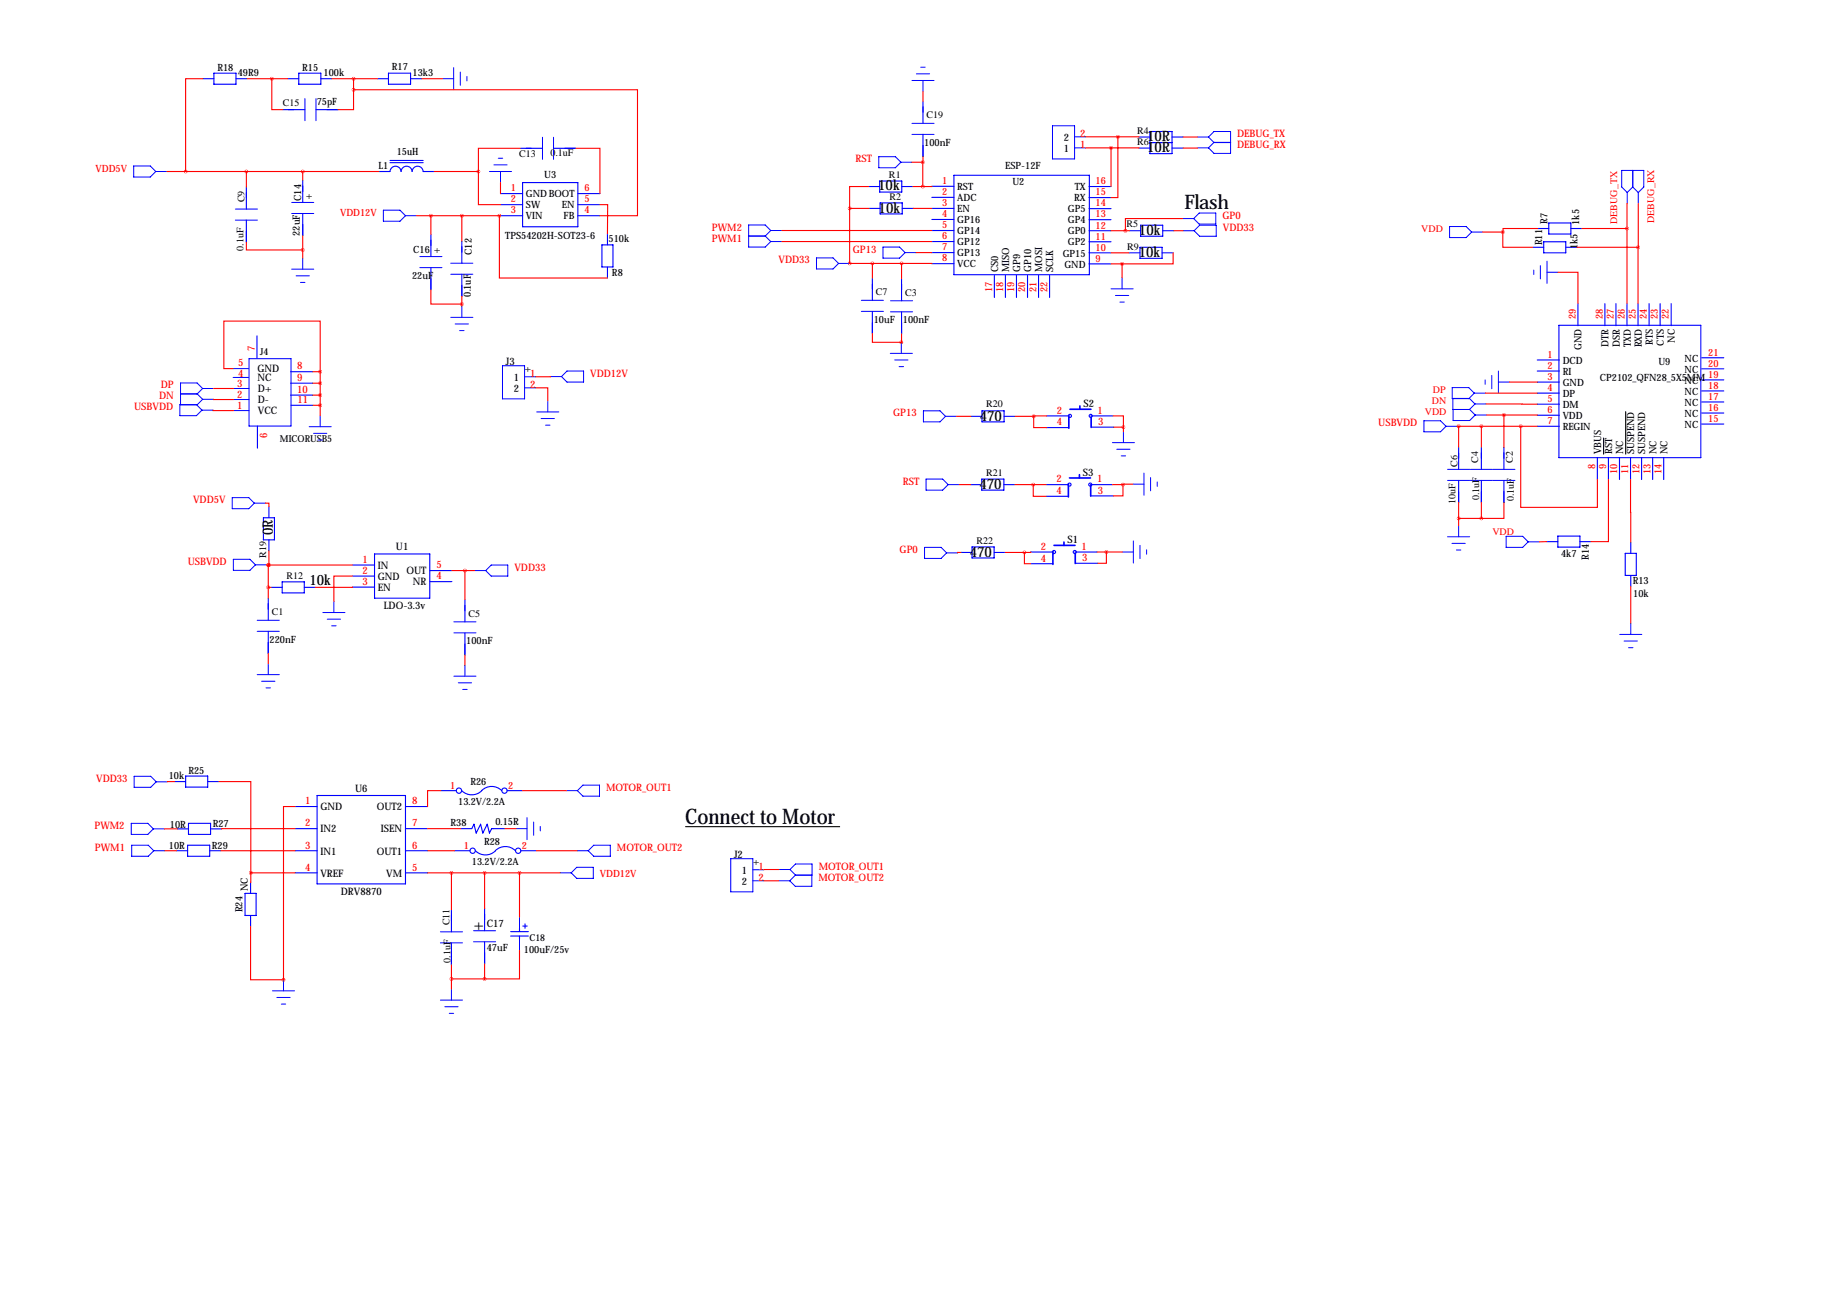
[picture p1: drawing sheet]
<svg xmlns="http://www.w3.org/2000/svg" width="419mm" height="297mm" viewBox="0 0 419 297" stroke-linecap="round" stroke-linejoin="round" font-family="sans-serif">
<path d="M373.7 94.7v9.7M368.7 100.7v3.7M157.5 190.1h35.6" fill="none" stroke="#000" stroke-width=".25"/>
<g fill="none" stroke="#00f" stroke-width=".25">
<path d="M46.6 18.1h2.6M49.2 16.8h5.1v2.6h-5.1zM54.3 18.1h2.5M66.1 18.1h2.6M68.7 16.8h5.1v2.6h-5.1zM73.8 18.1h2.5M86.8 18.1h2.5M89.3 16.8h5.1v2.6h-5.1zM94.4 18.1h2.5M65 25.2h5.1M72.6 25.2h5.1M87.1 39.4h2.6a1.27 1.27 0 0 1 1.2-1.2 1.27 1.27 0 0 1 1.3 1.2 1.27 1.27 0 0 1 1.3-1.2 1.27 1.27 0 0 1 1.2 1.2 1.27 1.27 0 0 1 1.3-1.2 1.27 1.27 0 0 1 1.3 1.2h2.5"/>
<path d="M89.7 37.4h7.6M89.7 36.9h7.6M119.6 34.1h5.1M127.3 34.1h5M212.2 23.3v5.1M212.2 30.9v5.1M261.8 31.5h2.6M261.8 34h2.6M264.4 30.2h5v5.1h-5zM264.4 32.8h5M269.4 31.5h2.6M269.4 34h2.6"/>
<path d="M56.6 43v5.1M56.6 50.6v5.1M69.6 41.5v5M69.6 49.1v5.1M99.1 53.9v5.1M106.2 55.4v5.1M115.1 44.5h5M115.1 47.1h5M115.1 49.6h5M120.1 42h12.7v10.1h-12.7zM132.8 44.5h5.1M132.8 47.1h5.1"/>
<path d="M132.8 49.6h5.1M138.4 56.3h2.5v5.1h-2.5zM139.6 53.8v2.5M199.7 42.9h2.5M199.8 47.9h2.5M202.2 41.6h5.1v2.6h-5.1zM202.3 46.6h5.1v2.6h-5.1zM207.3 42.9h2.6M207.4 47.9h2.6M214.2 42.8h5.1M214.2 45.4h5.1M214.2 47.9h5.1"/>
<path d="M214.2 50.5h5.1M214.2 53h5.1M214.2 55.5h5.1M214.2 58.1h5.1M219.3 40.3h31.1v22.9h-31.1zM250.3 45.4h5.1M250.3 42.9h5.1M250.3 48h5.1M250.3 50.5h5.1M250.3 53h5.1M250.3 55.6h5.1M250.3 58.1h5.1"/>
<path d="M259.5 58.1h2.6M259.7 53h2.5M262.1 56.9h5.1v2.5h-5.1zM262.2 51.8h5.1v2.5h-5.1zM267.2 58.1h2.5M267.3 53h2.5M352.3 56.9h2.6M353.5 52.5h2.6M354.9 55.6h5.1v2.5h-5.1zM356.1 51.3h5v2.5h-5zM360 56.9h2.5M361.1 52.5h2.6"/>
<path d="M59.1 77.2v5.1M99.1 61.5v5.1M106.2 63.1v5M139.6 61.4v2.5M200.6 64v5M200.6 71.6v5.1M207.3 64.1v5.1M207.3 71.7v5.1M214.2 60.6h5.1M228.6 63.3v5.1M231.1 63.3v5.1M233.7 63.3v5.1"/>
<path d="M236.2 63.3v5.1M238.8 63.3v5.1M241.3 63.3v5.1M250.3 60.7h5.1M358.4 74.8h32.6v30.4h-32.6zM362.8 69.8v5.1M369 69.8v5.1M371.5 69.8v5.1M374 69.8v5.1M376.6 69.8v5.1M379.1 69.8v5.1M381.7 69.8v5.1"/>
<path d="M384.2 69.8v5.1M59.2 98v5M66.8 85.5h5.1M66.8 88.1h5.1M66.8 90.8h5.1M66.9 93.2h5.1M223.2 95.7h2.6M225.8 94.4h5v2.6h-5zM230.8 95.7h2.6M240.6 95.6h5.1M240.6 98.3h5.1M250.8 95.6h5.1"/>
<path d="M251 98.2h5M353.4 82.8h5.1M353.4 85.3h5.1M353.4 87.8h5.1M353.4 90.4h5.1M353.4 92.9h5.1M353.4 95.5h5.1M353.4 98h5.1M391.2 82.3h5.1M391.2 84.8h5.1M391.2 87.3h5.1M391.2 89.9h5.1"/>
<path d="M391.2 92.4h5.1M391.2 95h5.1M391.2 97.5h5.1M60.6 119h2.5v5.1h-2.5zM61.8 116.5v2.5M223.2 111.4h2.5M225.7 110.1h5.1v2.6h-5.1zM230.8 111.4h2.5M240.5 111.4h5.1M240.5 114.1h5.1M250.7 111.4h5.1M250.9 114h5"/>
<path d="M335.3 102.8v5.1M335.3 110.5v5M340.6 102.8v5.1M340.6 110.5v5M345.7 102.8v5.1M345.7 110.5v5M367.2 105.2v5M369.8 105.2v5M372.3 105.2v5M374.9 105.2v5M377.4 105.2v5M379.9 105.2v5"/>
<path d="M382.5 105.2v5M61.7 137.5v5.1M61.8 124.1v2.6M62.3 135h2.6M64.9 133.8h5.1v2.5h-5.1zM70 135h2.5M81 129.9h5.1M81 132.4h5.1M81 135h5.1M86.1 127.4h12.7v10.1h-12.7zM98.8 131.2h5.1M98.8 133.7h5.1"/>
<path d="M106.9 137.9v5.1M220.9 127h2.6M223.5 125.7h5v2.6h-5zM228.5 127h2.6M237 126.9h5.1M237 129.6h5.1M247.1 126.9h5.1M247.3 129.5h5.1M355.6 124.5h2.5M358.1 123.3h5.1v2.5h-5.1zM363.2 124.5h2.6M373.6 127.2h2.6v5.1h-2.6z"/>
<path d="M374.9 124.7v2.5M374.9 132.3v2.5M61.7 145.1v5.1M106.9 145.5v5.1M40.1 179.7h2.6M42.7 178.4h5.1v2.6h-5.1zM47.8 179.7h2.5M40.6 195.6h2.5M40.8 190.6h2.5M43.1 194.3h5.1v2.6h-5.1zM43.3 189.3h5.1v2.5h-5.1zM48.2 195.6h2.5"/>
<path d="M48.4 190.6h2.6M67.8 185.4h5.1M67.8 190.5h5.1M67.8 195.6h5.1M72.9 182.9h20.3v20.3h-20.3zM93.2 185.4h5.1M93.2 190.5h5.1M93.2 195.6h5.1M101.3 181.8h3.6M104.5 195.6h3.6M105.9 190.5h2.6l.5-1 .5 2 1-2 .5 2 1-2 .5 2 .5-1h3.1M106.2 181.8a3.3 3.3 0 0 0 4.6 0"/>
<path d="M109.3 195.6a3.3 3.3 0 0 0 4.6 0M110.7 181.8a3.3 3.3 0 0 1 4.6 0M113.9 195.6a3.3 3.3 0 0 1 4.6 0M116.6 181.8h3.5M119.7 195.6h3.6M56.3 205.4h2.6v5.1h-2.6zM57.6 202.9v2.5M57.6 210.5v2.5M67.8 200.7h5.1M93.2 200.7h5.1M103.8 209.2v5M103.8 216.8v5.1"/>
<path d="M111.4 208.9v5.1M111.4 216.5v5.1M117.4 214.2h4.1M117.4 215.2h4.1M119.4 213.4v.8M119.4 215.2v.8M120.2 212.9h1M120.7 212.4v1"/>
<circle cx="246" cy="95.6" r=".36"/>
<circle cx="250.7" cy="95.6" r=".36"/>
<circle cx="245.9" cy="111.4" r=".36"/>
<circle cx="250.6" cy="111.4" r=".36"/>
<circle cx="242.3" cy="126.9" r=".36"/>
<circle cx="247.1" cy="126.9" r=".36"/>
<circle cx="105.5" cy="181.8" r=".61"/>
<circle cx="108.7" cy="195.6" r=".61"/>
<circle cx="116" cy="181.8" r=".61"/>
<circle cx="119.1" cy="195.6" r=".61"/>
</g>
<g fill="none" stroke="#00f" stroke-width=".23">
<path d="M101.8 18.1h2.5M104.3 15.6v5M105.8 16.6v3M107.3 17.6v1M209.7 18.5h5M210.7 17h3M211.7 15.5h1M212.2 18.5v2.5M30.7 38.2h3.8l1.3 1.2-1.3 1.3h-3.8zM35.8 39.4h2.6M70.1 22.7v5M72.6 22.7v5"/>
<path d="M112.5 39.4h5.1M113.5 37.9h3.1M114.6 36.4h1M115.1 39.4v2.6M124.7 31.6v5M127.3 31.6v5M202 36h3.8l1.3 1.3-1.3 1.3h-3.8zM207.1 37.3h2.6M209.7 28.4h5M209.7 30.9h5M242 28.9h5v7.6h-5zM247 34h2.6"/>
<path d="M247 31.5h2.6M275.3 34h2.5M275.3 31.5h2.5M277.8 31.5l1.3 1.3h3.8M277.8 31.5l1.3-1.3h3.8v5.1h-3.8l-1.3-1.3M282.9 32.7h-3.8l-1.3 1.3M375.4 39.2v3.8M54.1 48.1h5.1M54.1 50.6h5.1M67.1 46.5h5M67.1 49.1h5M69.6 59.3v2.6"/>
<path d="M88.1 48.3h3.8l1.3 1.3-1.3 1.3h-3.8zM93.2 49.6h2.6M96.5 59h5.1M172.1 54.3h3.8M175.9 54.3l1.3 1.2M177.2 55.5h2.5M177.2 53l-1.3-1.3h-3.8v5.1h3.8l1.3-1.3M177.2 53h2.5M177.2 53l-1.3 1.3M187.7 59.3h3.8l1.3 1.3-1.3 1.2h-3.8zM203 56.8h3.8l1.3 1.3-1.3 1.2h-3.8zM208.1 58.1h2.5"/>
<path d="M271.9 50.3h2.5M272 53h2.5M275.7 49h3.8v2.5h-3.8l-1.3-1.2zM275.8 51.8h3.8v2.5h-3.8l-1.3-1.3zM333.2 52.1h3.9l1.2 1.3-1.2 1.2h-3.9zM338.3 53.4h2.6M374.1 44.3v2.5M374.1 44.3l-1.3-1.3v-3.8h5.1v3.8l-1.3 1.3M375.4 43l-1.3 1.3M375.4 43l1.2 1.3M376.6 44.3v2.5M67.1 61.9h5"/>
<path d="M68.1 63.4h3M69.1 64.9h1M96.5 61.5h5.1M103.6 60.5h5.1M103.6 63.1h5.1M103.6 73h5.1M104.6 74.5h3.1M105.7 76h1M106.2 70.4v2.6M192.8 60.6h2.5M198 69h5.1M198 71.6h5.1"/>
<path d="M204.7 69.2h5.1M204.7 71.7h5.1M207.2 78.7v2.5M255.4 66.4h5.1M256.4 67.9h3.1M257.5 69.5h1M258 63.9v2.5M352.6 62.1v1M354.1 61.1v3M355.7 62.6h2.5M355.7 60.1v5M41.5 90.5h3.8l1.3 1.3"/>
<path d="M45.2 93l1.2 1.3M46.4 94.3h2.6M46.6 89.3h2.5M46.6 89.3l-1.3 1.3h-3.8M46.6 89.3l-1.3-1.3h-3.8v5.1M46.6 91.8h2.5M46.6 91.8l-1.3 1.3-3.9-.1v2.6h3.8l1.2-1.3M53.6 86.8h3.5M53.6 84.7h3.5M53.7 94.4h3.6M53.7 91.9h3.6M53.7 89.3h3.6"/>
<path d="M57.3 82.5h9.6v15.5h-9.6zM71.1 98.1h5M72.1 99.6h3M73.6 95.6v2.5M115.5 84.1h5.1v7.6h-5.1zM120.6 86.6h2.5M120.6 89.2h2.5M123.4 94.7h5.1M124.4 96.2h3.1M125.4 97.8h1M125.9 92.2v2.5M126.5 86.6h2.6"/>
<path d="M130.4 85.3h3.8v2.5h-3.8l-1.3-1.2zM204.7 81.2h5.1M205.7 82.8h3M206.7 84.3h1M212.3 94.4h3.8l1.3 1.3-1.3 1.3h-3.8zM217.4 95.7h2.5M258.3 99.2v2.6M327.4 96.7h3.8l1.2 1.3-1.2 1.3h-3.8zM332.4 98h2.6M333.9 89.1h3.8l1.2 1.3-1.2 1.3h-3.8zM334 94.1h3.9l1.2 1.3M338.9 90.4h2.6"/>
<path d="M339.1 92.9h2.5M339.1 92.9l-1.3 1.2M339.1 92.9l-1.3-1.3h-3.8l.1 5.1h3.8l1.2-1.3M339.1 95.4h2.6M341.4 87.3v1.1M343 86.3v3.1M344.5 87.8h2.5M344.5 85.3v5.1M53.4 114.4h3.8l1.3 1.3-1.3 1.3h-3.8zM58.5 115.7h2.5M73.1 101.2h1M212.9 110.1h3.8l1.3 1.3-1.3 1.3h-3.8z"/>
<path d="M218 111.4h2.5M255.7 101.8h5.1M256.7 103.3h3.1M257.8 104.8h1M260.5 111.3h2.5M263 108.8v5.1M264.5 109.8v3M266 110.8v1M332.8 107.9h5.1M332.8 110.5h5.1M338 107.9h5.1M338 110.5h5.1"/>
<path d="M343.2 107.9h5.1M343.2 110.5h5.1M53.6 128.6h3.9l1.2 1.3-1.2 1.2h-3.9zM58.7 129.9h2.6M76.8 138.3v2.5M109.1 131.2h2.6M112.9 129.9h3.8v2.5h-3.8l-1.2-1.2zM212.5 125.8h3.9l1.2 1.3-1.2 1.3h-3.9zM217.6 127.1h2.6M258 126.9h2.6M260.6 124.4v5M262.1 125.4v3"/>
<path d="M263.6 126.4v1M332.8 123.4h5.1M333.8 124.9h3.1M334.8 126.5h1M335.3 120.9v2.5M346.3 123.3h3.8l1.2 1.3-1.2 1.2h-3.8zM351.3 124.6h2.6M59.1 142.6h5.1M59.1 145.1h5.1M59.1 155.1h5.1M60.1 156.6h3.1M61.2 158.2h1"/>
<path d="M61.7 152.6v2.5M74.2 140.8h5.1M75.2 142.4h3.1M76.3 143.9h1M104.3 143h5.1M104.3 145.5h5.1M104.3 155.5h5.1M105.4 157h3M106.4 158.5h1M106.9 152.9v2.6M372.4 145.9h5M373.4 147.4h3"/>
<path d="M374.4 148.9h1M374.9 143.3v2.6M30.8 178.5h3.8l1.3 1.2-1.3 1.3h-3.8zM35.9 179.7h2.6M30.2 189.3h3.8l1.3 1.3-1.3 1.2h-3.8zM30.3 194.3h3.8l1.3 1.3-1.3 1.3h-3.8zM35.3 190.6h2.5M35.4 195.6h2.5M118.6 190.5h2.6M121.2 188v5.1M122.7 189v3M124.2 190v1"/>
<path d="M130.2 181.8h2.5M132.6 199.4h3.8v2.5h-3.8l-1.3-1.2zM132.7 195.6h2.5M134 180.5h3.8v2.5h-3.8l-1.3-1.2zM136.5 194.3h3.8v2.6h-3.8l-1.3-1.3zM168 197.4h5.1v7.6h-5.1zM173.1 200h2.5M179.1 199.9h2.5M181.6 199.9l1.3-1.3h3.8v2.6h-3.8zM101.2 214.2h5.1M101.2 216.8h5.1M108.9 214h5"/>
<path d="M108.9 216.5h5M119.4 210.9v2.5M119.4 216v2.5M128.8 200.7h2.5M173.1 202.5h2.5M179 202.5h2.6M182.8 201.2h3.8v2.6h-3.8l-1.2-1.3zM62.6 227.8h5.1M63.7 229.3h3M64.7 230.8h1M65.2 225.3v2.5M101.2 229.9h5.1"/>
<path d="M102.3 231.5h3M103.3 233h1M103.8 227.4v2.5"/>
</g>
<path d="M245.7 95.5v3M246 94.1h4.8M248.3 93.3v.8M250.9 95.9v2.4M245.6 111.3v3M245.9 109.9h4.8M248.2 109.1v.8M250.7 111.7v2.4M242.1 126.8v3M242.3 125.4h4.8M244.6 124.6v.8M247.2 127.2v2.4" fill="none" stroke="#00f" stroke-width=".38"/>
<g fill="none" stroke="#f00" stroke-width=".25">
<path d="M46.6 18.1h-3.9v21.3M56.8 18.1h9.3M62.5 18.1v7.1h2.5M76.3 18.1h10.5M81.3 18.1v2.5M96.9 18.1h4.9M38.4 39.4h48.7M56.6 39.4v3.6M69.6 39.4v2.1M81.3 20.6v4.6h-3.6M81.3 20.6h65.3v29h-8.7M99.8 39.4h10.2"/>
<path d="M110 39.4v7.7h5.1M119.6 34.1h-9.6v5.3M132.3 34.1h5.6v10.4M209.7 37.3h2.4M212.1 37.3v5.6M212.2 36l-.1 1.3M212.2 21v2.3M249.6 34h5.8M249.6 31.5h7.4M255.4 34h6.4M255.4 34v8.9M257 31.5v13.9h-1.6"/>
<path d="M257 31.5h4.8M272 31.5h3.3M275.3 34h-3.3M56.6 55.7v1.8h13M69.6 54.2v5.1M95.8 49.6h19.3M99.1 49.6v4.3M106.2 49.6v5.8M114.8 49.6v14.3h24.8M115.1 42v2.5M137.9 47.1h1.8l-.1 6.7M179.7 53h34.5"/>
<path d="M179.7 55.5h34.5M195.3 47.9h4.5M195.3 47.9v12.7M199.7 42.9h-4.4v5M209.9 42.9h2.2M210 47.9h4.2M210.6 58.1h3.6M214.2 42.8l-2.1 .1M255.4 53h4.3M255.4 58.1h4.1M269.7 58.1v2.6h-11.7M269.8 53h2.2"/>
<path d="M271.9 50.3h-13.2v2.7M340.9 53.4h4.6M345.5 53.4v3.5h6.8M353.5 52.5h-8v.9M362.5 56.9h14.1M363.7 52.5h10.3M374 52.5v17.3M374.1 46.8l-.1 5.7M376.6 56.9v12.9M376.6 46.8v10.1M99.1 66.6v3.3h7.1M106.2 68.1v2.3"/>
<path d="M195.3 60.6h.1M195.3 60.6h12M200.6 76.7v2h6.6M200.6 60.6v3.4M207.2 78.7h.1M207.3 60.6h6.9M207.3 76.8l-.1 1.9M207.3 60.6v3.5M255.4 60.7h2.6M258 60.7v3.2M358.2 62.6h4.6v7.2M49 94.3l4.7 .1"/>
<path d="M49.1 91.8l4.6 .1M49.1 89.3h4.6M53.6 84.7h-2.1v-10.9h22.1v11.7M71.9 90.8h1.7M71.9 88.1h1.7M71.9 85.5h1.7M72 93.2h1.6M73.6 85.5v10.1M123.1 89.2h2.8v3M126.5 86.6h-3.4M219.9 95.7h3.3M233.4 95.7h4.2"/>
<path d="M237.6 95.7v2.6h3M240.6 95.6l-3 .1M255.9 95.6h2.4v2.6M256 98.2h2.3M258.3 98.2v1M335 98h18.4M335.3 98v4.8M340.6 98v4.8M341.5 90.4h11.9M341.6 92.9h11.8M341.7 95.4h4M345.7 95.4l7.7 .1"/>
<path d="M345.7 95.4v7.4M347 87.8h6.4M349.6 98v18.6h17.6v-6.4M61 115.7h.8v.8M220.5 111.4h2.7M233.3 111.4h7.2M237.5 111.4v2.7h3M255.8 111.4h2.4M258.2 111.4v2.6h-2.3M260.5 111.3l-2.3 .1M335.3 115.5v5.4M335.3 119.2h5.3"/>
<path d="M340.6 115.5v3.7M345.7 115.5v3.7h-5.1M369.8 110.2v14.3h-4M374.9 110.2v14.5M61.3 129.9h.4M61.7 129.9h19.3M61.7 129.9v7.6M61.7 135h.6M61.8 126.7v3.2M81 132.4h-4.2v5.9M81 135h-8.5M103.9 131.2h5.2"/>
<path d="M106.9 131.2v6.7M220.9 127l-.7 .1M231.1 127h4.4M235.5 127v2.6h1.5M237 126.9l-1.5 .1M252.2 126.9h5.8M254.4 126.9v2.6h-2M355.6 124.5l-1.7 .1M374.9 134.8v8.5M61.7 150.2v2.4M106.9 150.6v2.3M40.1 179.7h-1.6"/>
<path d="M50.3 179.7h7.4v21M37.8 190.6h3M37.9 195.6h2.7M50.7 195.6h17.1M67.8 185.4h-2.6v39.9M67.8 190.5l-16.8 .1M98.3 190.5h7.6M98.3 195.6h6.2M101.3 181.8h-3v3.6M116.1 190.5h2.5M120.1 181.8h10.1M123.3 195.6h9.4"/>
<path d="M179.1 199.9l-3.5 .1M57.6 213v12.3h7.6M57.7 200.7l-.1 2.2M57.7 200.7h10.1M98.3 200.7h30.5M103.8 200.7v8.5M111.4 200.7v8.2M119.4 218.5v6.6h-8M119.4 200.7v10.2M175.6 202.5h3.4M65.2 225.3h.1M103.8 221.9v5.5"/>
<path d="M103.8 225.1h7.6M111.4 221.6v3.5"/>
</g>
<path d="M61.6 129.9a.05 .05 0 0 0 .1 0 .05 .05 0 0 0-.1 0zM61.6 135a.05 .05 0 0 0 .1 0 .05 .05 0 0 0-.1 0zM195.3 60.6a.05 .05 0 0 0 .1 0 .05 .05 0 0 0-.1 0zM207.2 60.6a.05 .05 0 0 0 .1 0 .05 .05 0 0 0-.1 0zM200.5 60.6a.05 .05 0 0 0 .1 0 .05 .05 0 0 0-.1 0zM195.3 47.9a.05 .05 0 0 0 .1 0 .05 .05 0 0 0-.1 0zM257.9 60.7a.05 .05 0 0 0 .1 0 .05 .05 0 0 0-.1 0zM254.3 126.9a.05 .05 0 0 0 .1 0 .05 .05 0 0 0-.1 0zM258.2 98.2a.05 .05 0 0 0 .1 0 .05 .05 0 0 0-.1 0zM258.1 111.4a.05 .05 0 0 0 .1 0 .05 .05 0 0 0-.1 0zM212.1 42.9a.05 .05 0 0 0 .1 0 .05 .05 0 0 0-.1 0zM106.1 49.6a.05 .05 0 0 0 .1 0 .05 .05 0 0 0-.1 0zM42.6 39.4a.05 .05 0 0 0 .1 0 .05 .05 0 0 0-.1 0zM56.6 39.4a.05 .05 0 0 0 .1 0 .05 .05 0 0 0-.1 0zM99 49.6a.05 .05 0 0 0 .1 0 .05 .05 0 0 0-.1 0zM106.1 69.9a.05 .05 0 0 0 .1 0 .05 .05 0 0 0-.1 0zM61.8 129.9a.05 .05 0 0 0 .1 0 .05 .05 0 0 0-.1 0zM65.1 225.3a.05 .05 0 0 0 .1 0 .05 .05 0 0 0-.1 0zM57.6 200.7a.05 .05 0 0 0 .1 0 .05 .05 0 0 0-.1 0zM119.4 200.7a.05 .05 0 0 0 .1 0 .05 .05 0 0 0-.1 0zM237.6 95.7a.05 .05 0 0 0 .1 0 .05 .05 0 0 0-.1 0zM212.1 37.3a.05 .05 0 0 0 .1 0 .05 .05 0 0 0-.1 0zM237.5 111.4a.05 .05 0 0 0 .1 0 .05 .05 0 0 0-.1 0zM258.7 53a.05 .05 0 0 0 .1 0 .05 .05 0 0 0-.1 0zM374 52.5a.05 .05 0 0 0 .1 0 .05 .05 0 0 0-.1 0zM335.3 119.2a.05 .05 0 0 0 .1 0 .05 .05 0 0 0-.1 0zM340.5 119.2a.05 .05 0 0 0 .1 0 .05 .05 0 0 0-.1 0zM335.3 98a.05 .05 0 0 0 .1 0 .05 .05 0 0 0-.1 0zM340.5 98a.05 .05 0 0 0 .1 0 .05 .05 0 0 0-.1 0zM345.7 95.4a.05 .05 0 0 0 .1 0 .05 .05 0 0 0-.1 0z" fill="#f00" stroke="#f00" stroke-width=".76"/>
<text font-size="4.9" x="157.5" y="189.5">Connect to Motor</text>
<text font-size="4.6" x="272.3" y="48">Flash</text>
<text font-size="3.6" x="108.9" y="213.7">+</text>
<g font-size="3.3">
<text x="263.7" y="32.4">10R</text>
<text x="263.7" y="34.9">10R</text>
<text x="201.9" y="43.8">10k</text>
<text x="202" y="48.9">10k</text>
<text x="261.8" y="54">10k</text>
<text x="261.8" y="59">10k</text>
<text x="225.2" y="96.7">470</text>
<text x="225.2" y="112.4">470</text>
<text x="62.7" y="123.1" transform="rotate(-90 62.7 123.1)">0R</text>
<text x="222.9" y="128">470</text>
<text x="71.1" y="134.5">10k</text>
</g>
<g font-size="2.4">
<text x="244.5" y="34.9">1</text>
<text x="244.5" y="32.3">2</text>
<text x="116.3" y="83.9">J3</text>
<text x="59.2" y="87.7">NC</text>
<text x="59.2" y="85.6">GND</text>
<text x="118.1" y="87.5">1</text>
<text x="59.3" y="95.3">VCC</text>
<text x="59.3" y="92.7">D-</text>
<text x="59.3" y="90.2">D+</text>
<text x="118.1" y="90">2</text>
<text x="249.1" y="93.6">S2</text>
<text x="249" y="109.4">S3</text>
<text x="245.4" y="124.9">S1</text>
<text x="86.9" y="130.8">IN</text>
<text x="91" y="126.4">U1</text>
<text x="86.9" y="133.3">GND</text>
<text x="86.9" y="135.9">EN</text>
<text x="93.4" y="132.1">OUT</text>
<text x="94.9" y="134.6">NR</text>
<text x="88.3" y="139.9">LDO-3.3v</text>
<text x="81.6" y="182.1">U6</text>
<text x="73.7" y="186.3">GND</text>
<text x="73.7" y="191.4">IN2</text>
<text x="86.6" y="186.3">OUT2</text>
<text x="87.6" y="191.4">ISEN</text>
<text x="73.7" y="196.5">IN1</text>
<text x="86.6" y="196.5">OUT1</text>
<text x="168.8" y="197.2">J2</text>
<text x="73.7" y="201.6">VREF</text>
<text x="88.8" y="201.6">VM</text>
<text x="170.6" y="200.8">1</text>
<text x="170.6" y="203.4">2</text>
<text x="78.4" y="205.8">DRV8870</text>
<text x="111.9" y="213.2">C17</text>
</g>
<g font-size="2.4" fill="#f00">
<text x="248.3" y="34">1</text>
<text x="248.3" y="31.5">2</text>
<text x="284.4" y="31.5">DEBUG_TX</text>
<text x="284.4" y="34">DEBUG_RX</text>
<text x="196.7" y="37.3">RST</text>
<text x="163.7" y="53">PWM2</text>
<text x="281" y="50.3">GP0</text>
<text x="281.1" y="53">VDD33</text>
<text x="163.7" y="55.5">PWM1</text>
<text x="196" y="58.1">GP13</text>
<text x="179" y="60.6">VDD33</text>
<text x="58.6" y="80.8" transform="rotate(-90 58.6 80.8)">7</text>
<text x="37" y="89.3">DP</text>
<text x="54.5" y="89.1">3</text>
<text x="54.8" y="86.8">4</text>
<text x="54.8" y="84.2">5</text>
<text x="68.3" y="84.9">8</text>
<text x="68.3" y="87.6">9</text>
<text x="121.9" y="86.6">1</text>
<text x="121.9" y="89.2">2</text>
<text x="135.7" y="86.6">VDD12V</text>
<text x="30.9" y="94.3">USBVDD</text>
<text x="36.6" y="91.8">DN</text>
<text x="54.5" y="94.1">1</text>
<text x="54.5" y="91.6">2</text>
<text x="68.3" y="90.3">10</text>
<text x="68.4" y="92.7">11</text>
<text x="205.3" y="95.7">GP13</text>
<text x="243" y="95.1">2</text>
<text x="252.3" y="95.1">1</text>
<text x="61.5" y="100.7" transform="rotate(-90 61.5 100.7)">6</text>
<text x="243" y="97.8">4</text>
<text x="252.5" y="97.7">3</text>
<text x="316.9" y="98">USBVDD</text>
<text x="207.6" y="111.4">RST</text>
<text x="242.9" y="110.9">2</text>
<text x="242.9" y="113.6">4</text>
<text x="252.2" y="110.9">1</text>
<text x="252.4" y="113.5">3</text>
<text x="44.4" y="115.7">VDD5V</text>
<text x="43.2" y="129.9">USBVDD</text>
<text x="83.4" y="129.4">1</text>
<text x="83.4" y="131.9">2</text>
<text x="100.3" y="130.7">5</text>
<text x="118.3" y="131.2">VDD33</text>
<text x="206.8" y="127.1">GP0</text>
<text x="239.3" y="126.4">2</text>
<text x="239.3" y="129.1">4</text>
<text x="248.7" y="126.4">1</text>
<text x="248.8" y="129">3</text>
<text x="83.4" y="134.5">3</text>
<text x="100.3" y="133.2">4</text>
<text x="22.1" y="179.7">VDD33</text>
<text x="70.2" y="184.9">1</text>
<text x="94.7" y="184.9">8</text>
<text x="139.3" y="181.8">MOTOR_OUT1</text>
<text x="21.7" y="190.6">PWM2</text>
<text x="70.2" y="190">2</text>
<text x="94.7" y="190">7</text>
<text x="21.8" y="195.6">PWM1</text>
<text x="70.2" y="195.1">3</text>
<text x="94.7" y="195.1">6</text>
<text x="141.8" y="195.6">MOTOR_OUT2</text>
<text x="70.2" y="200.2">4</text>
<text x="94.7" y="200.2">5</text>
<text x="174.3" y="200">1</text>
<text x="174.3" y="202.5">2</text>
<text x="188.2" y="202.5">MOTOR_OUT2</text>
<text x="188.2" y="199.9">MOTOR_OUT1</text>
</g>
<g font-size="2.3">
<text x="50" y="16.4">R18</text>
<text x="54.7" y="17.5">49R9</text>
<text x="69.5" y="16.4">R15</text>
<text x="74.4" y="17.5">100k</text>
<text x="90.1" y="16.2">R17</text>
<text x="94.9" y="17.4">13k3</text>
<text x="65" y="24.4">C15</text>
<text x="72.8" y="24.2">75pF</text>
<text x="213" y="27.2">C19</text>
<text x="91.2" y="35.6">15uH</text>
<text x="126.5" y="35.9">0.1uF</text>
<text x="212.5" y="33.5">100nF</text>
<text x="261.4" y="30.9">R4</text>
<text x="261.4" y="33.4">R6</text>
<text x="87" y="38.9">L1</text>
<text x="119.4" y="36.1">C13</text>
<text x="125.1" y="41">U3</text>
<text x="204.4" y="40.9">R1</text>
<text x="231.1" y="39">ESP-12F</text>
<text x="56.2" y="46.5" transform="rotate(-90 56.2 46.5)">C9</text>
<text x="69.2" y="46.2" transform="rotate(-90 69.2 46.2)">C14</text>
<text x="70.3" y="45.8">+</text>
<text x="120.9" y="45.4">GNDBOOT</text>
<text x="120.9" y="47.9">SW</text>
<text x="129.2" y="47.9">EN</text>
<text x="204.5" y="45.9">R2</text>
<text x="220.1" y="43.7">RST</text>
<text x="220.1" y="46.2">ADC</text>
<text x="232.8" y="42.6">U2</text>
<text x="246.9" y="46.3">RX</text>
<text x="247.1" y="43.7">TX</text>
<text x="120.9" y="50.4">VIN</text>
<text x="129.6" y="50.4">FB</text>
<text x="220.1" y="48.8">EN</text>
<text x="220.1" y="51.3">GP16</text>
<text x="220.1" y="53.9">GP14</text>
<text x="245.5" y="48.8">GP5</text>
<text x="245.5" y="51.4">GP4</text>
<text x="245.5" y="53.9">GP0</text>
<text x="259" y="52.2">R5</text>
<text x="355.7" y="51.5" transform="rotate(-90 355.7 51.5)">R7</text>
<text x="363.1" y="51.7" transform="rotate(-90 363.1 51.7)">1k5</text>
<text x="56" y="57.7" transform="rotate(-90 56 57.7)">0.1uF</text>
<text x="68.9" y="54.2" transform="rotate(-90 68.9 54.2)">22uF</text>
<text x="95" y="58.1">C16</text>
<text x="99.8" y="58.3">+</text>
<text x="108.5" y="58.6" transform="rotate(-90 108.5 58.6)">C12</text>
<text x="116.1" y="54.9">TPS54202H-SOT23-6</text>
<text x="139.9" y="55.6">510k</text>
<text x="220.1" y="56.4">GP12</text>
<text x="220.1" y="58.9">GP13</text>
<text x="244.3" y="59">GP15</text>
<text x="245.5" y="56.4">GP2</text>
<text x="259.1" y="57.5">R9</text>
<text x="354.6" y="56.4" transform="rotate(-90 354.6 56.4)">R11</text>
<text x="362.7" y="57.2" transform="rotate(-90 362.7 57.2)">1k5</text>
<text x="94.7" y="64.2">22uF</text>
<text x="140.7" y="63.4">R8</text>
<text x="220.1" y="61.5">VCC</text>
<text x="229.5" y="62.5" transform="rotate(-90 229.5 62.5)">CS0</text>
<text x="232" y="62.5" transform="rotate(-90 232 62.5)">MISO</text>
<text x="234.5" y="62.5" transform="rotate(-90 234.5 62.5)">GP9</text>
<text x="237.1" y="62.5" transform="rotate(-90 237.1 62.5)">GP10</text>
<text x="239.6" y="62.5" transform="rotate(-90 239.6 62.5)">MOSI</text>
<text x="242.2" y="62.5" transform="rotate(-90 242.2 62.5)">SCLK</text>
<text x="244.7" y="61.5">GND</text>
<text x="108.3" y="68.2" transform="rotate(-90 108.3 68.2)">0.1uF</text>
<text x="201.4" y="67.9">C7</text>
<text x="208.1" y="68">C3</text>
<text x="200.9" y="74.2">10uF</text>
<text x="207.6" y="74.3">100nF</text>
<text x="359.3" y="83.6">DCD</text>
<text x="363.6" y="80.5" transform="rotate(-90 363.6 80.5)">GND</text>
<text x="369.8" y="79.7" transform="rotate(-90 369.8 79.7)">DTR</text>
<text x="372.4" y="79.7" transform="rotate(-90 372.4 79.7)">DSR</text>
<text x="374.9" y="79.7" transform="rotate(-90 374.9 79.7)">TXD</text>
<text x="377.4" y="79.9" transform="rotate(-90 377.4 79.9)">RXD</text>
<text x="380" y="79.3" transform="rotate(-90 380 79.3)">RTS</text>
<text x="381.3" y="83.9">U9</text>
<text x="382.5" y="79.5" transform="rotate(-90 382.5 79.5)">CTS</text>
<text x="385.1" y="78.8" transform="rotate(-90 385.1 78.8)">NC</text>
<text x="387.3" y="83.1">NC</text>
<text x="120.6" y="85.6">+</text>
<text x="359.3" y="86.2">RI</text>
<text x="359.3" y="88.7">GND</text>
<text x="367.8" y="87.6">CP2102_QFN28_5X5MM</text>
<text x="387.3" y="85.7">NC</text>
<text x="387.3" y="88.2">NC</text>
<text x="226.7" y="93.7">R20</text>
<text x="359.3" y="91.2">DP</text>
<text x="359.3" y="93.8">DM</text>
<text x="387.3" y="90.7">NC</text>
<text x="387.3" y="93.3">NC</text>
<text x="387.3" y="95.8">NC</text>
<text x="359.3" y="96.3">VDD</text>
<text x="359.3" y="98.9">REGIN</text>
<text x="387.3" y="98.4">NC</text>
<text x="335.1" y="107.4" transform="rotate(-90 335.1 107.4)">C6</text>
<text x="339.8" y="106.4" transform="rotate(-90 339.8 106.4)">C4</text>
<text x="347.8" y="106.4" transform="rotate(-90 347.8 106.4)">C2</text>
<text x="368.1" y="104.4" transform="rotate(-90 368.1 104.4)">VBUS</text>
<text x="370.6" y="104.4" transform="rotate(-90 370.6 104.4)">RST</text>
<text x="373.2" y="104.4" transform="rotate(-90 373.2 104.4)">NC</text>
<text x="375.7" y="104.4" transform="rotate(-90 375.7 104.4)">SUSPEND</text>
<text x="378.2" y="104.4" transform="rotate(-90 378.2 104.4)">SUSPEND</text>
<text x="380.8" y="104.4" transform="rotate(-90 380.8 104.4)">NC</text>
<text x="383.3" y="104.4" transform="rotate(-90 383.3 104.4)">NC</text>
<text x="226.7" y="109.4">R21</text>
<text x="334.6" y="115.8" transform="rotate(-90 334.6 115.8)">10uF</text>
<text x="340.1" y="115" transform="rotate(-90 340.1 115)">0.1uF</text>
<text x="348" y="115.3" transform="rotate(-90 348 115.3)">0.1uF</text>
<text x="224.5" y="125">R22</text>
<text x="61.2" y="128.2" transform="rotate(-90 61.2 128.2)">R19</text>
<text x="358.9" y="128">4k7</text>
<text x="365.3" y="128.7" transform="rotate(-90 365.3 128.7)">R14</text>
<text x="65.9" y="133">R12</text>
<text x="375.3" y="134.3">R13</text>
<text x="375.5" y="137.4">10k</text>
<text x="62.5" y="141.4">C1</text>
<text x="107.7" y="141.8">C5</text>
<text x="62" y="147.7">220nF</text>
<text x="107.2" y="148.1">100nF</text>
<text x="38.8" y="179">10k</text>
<text x="43.3" y="177.8">R25</text>
<text x="105.3" y="185">13.2V/2.2A</text>
<text x="108.1" y="180.5">R26</text>
<text x="39" y="190.2">10R</text>
<text x="48.9" y="190.1">R27</text>
<text x="103.6" y="190">R38</text>
<text x="113.9" y="189.7">0.15R</text>
<text x="38.8" y="195.3">10R</text>
<text x="48.7" y="195.1">R29</text>
<text x="111.3" y="194.3">R28</text>
<text x="108.5" y="198.8">13.2V/2.2A</text>
<text x="173.1" y="198.9">+</text>
<text x="55.8" y="209.7" transform="rotate(-90 55.8 209.7)">R24</text>
<text x="56.9" y="204.9" transform="rotate(-90 56.9 204.9)">NC</text>
<text x="103.3" y="212.7" transform="rotate(-90 103.3 212.7)">C11</text>
<text x="103.5" y="221.3" transform="rotate(-90 103.5 221.3)">0.1uF</text>
<text x="111.9" y="218.7">47uF</text>
<text x="120.4" y="219">100uF/25v</text>
</g>
<g font-size="2.3" fill="#f00">
<text x="22" y="39.4">VDD5V</text>
<text x="117.4" y="44">1</text>
<text x="117.4" y="46.5">2</text>
<text x="134.4" y="44">6</text>
<text x="134.4" y="46.5">5</text>
<text x="216.6" y="42.3">1</text>
<text x="216.6" y="44.9">2</text>
<text x="216.6" y="47.4">3</text>
<text x="251.9" y="42.4">16</text>
<text x="251.9" y="44.9">15</text>
<text x="251.9" y="47.5">14</text>
<text x="78.2" y="49.6">VDD12V</text>
<text x="117.4" y="49.1">3</text>
<text x="134.4" y="49.1">4</text>
<text x="216.6" y="49.9">4</text>
<text x="216.6" y="52.5">5</text>
<text x="251.9" y="50">13</text>
<text x="251.9" y="52.5">12</text>
<text x="326.7" y="53.4">VDD</text>
<text x="371.8" y="51.5" transform="rotate(-90 371.8 51.5)">DEBUG_TX</text>
<text x="380.3" y="51.2" transform="rotate(-90 380.3 51.2)">DEBUG_RX</text>
<text x="216.6" y="55">6</text>
<text x="216.6" y="57.6">7</text>
<text x="251.9" y="55.1">11</text>
<text x="251.9" y="57.6">10</text>
<text x="216.6" y="60.1">8</text>
<text x="251.9" y="60.2">9</text>
<text x="228.1" y="67.2" transform="rotate(-90 228.1 67.2)">17</text>
<text x="230.6" y="67.2" transform="rotate(-90 230.6 67.2)">18</text>
<text x="233.2" y="67.2" transform="rotate(-90 233.2 67.2)">19</text>
<text x="235.7" y="67.2" transform="rotate(-90 235.7 67.2)">20</text>
<text x="238.3" y="67.2" transform="rotate(-90 238.3 67.2)">21</text>
<text x="240.8" y="67.2" transform="rotate(-90 240.8 67.2)">22</text>
<text x="362.3" y="73.4" transform="rotate(-90 362.3 73.4)">29</text>
<text x="368.5" y="73.4" transform="rotate(-90 368.5 73.4)">28</text>
<text x="371" y="73.4" transform="rotate(-90 371 73.4)">27</text>
<text x="373.5" y="73.4" transform="rotate(-90 373.5 73.4)">26</text>
<text x="376.1" y="73.4" transform="rotate(-90 376.1 73.4)">25</text>
<text x="378.6" y="73.4" transform="rotate(-90 378.6 73.4)">24</text>
<text x="381.2" y="73.4" transform="rotate(-90 381.2 73.4)">23</text>
<text x="383.7" y="73.4" transform="rotate(-90 383.7 73.4)">22</text>
<text x="355.8" y="82.3">1</text>
<text x="392.7" y="81.7">21</text>
<text x="355.8" y="84.8">2</text>
<text x="355.8" y="87.3">3</text>
<text x="355.8" y="89.9">4</text>
<text x="392.7" y="84.3">20</text>
<text x="392.7" y="86.8">19</text>
<text x="392.7" y="89.4">18</text>
<text x="327.6" y="95.4">VDD</text>
<text x="329.2" y="92.9">DN</text>
<text x="329.4" y="90.4">DP</text>
<text x="355.8" y="92.4">5</text>
<text x="355.8" y="95">6</text>
<text x="392.7" y="91.9">17</text>
<text x="392.7" y="94.4">16</text>
<text x="355.8" y="97.5">7</text>
<text x="392.7" y="97">15</text>
<text x="366.7" y="107.9" transform="rotate(-90 366.7 107.9)">8</text>
<text x="369.3" y="107.9" transform="rotate(-90 369.3 107.9)">9</text>
<text x="371.8" y="109.1" transform="rotate(-90 371.8 109.1)">10</text>
<text x="374.3" y="109.1" transform="rotate(-90 374.3 109.1)">11</text>
<text x="376.9" y="109.1" transform="rotate(-90 376.9 109.1)">12</text>
<text x="379.4" y="109.1" transform="rotate(-90 379.4 109.1)">13</text>
<text x="382" y="109.1" transform="rotate(-90 382 109.1)">14</text>
<text x="343.1" y="122.9">VDD</text>
<text x="103.5" y="181.4">1</text>
<text x="116.8" y="181.4">2</text>
<text x="106.6" y="195.2">1</text>
<text x="120" y="195.2">2</text>
<text x="137.9" y="201.7">VDD12V</text>
</g>
<g font-size="2.2">
<text x="59.8" y="81.7">J4</text>
<text x="64.4" y="101.7">MICORUSB5</text>
<text x="121.7" y="216.3">C18</text>
</g>
</svg>
